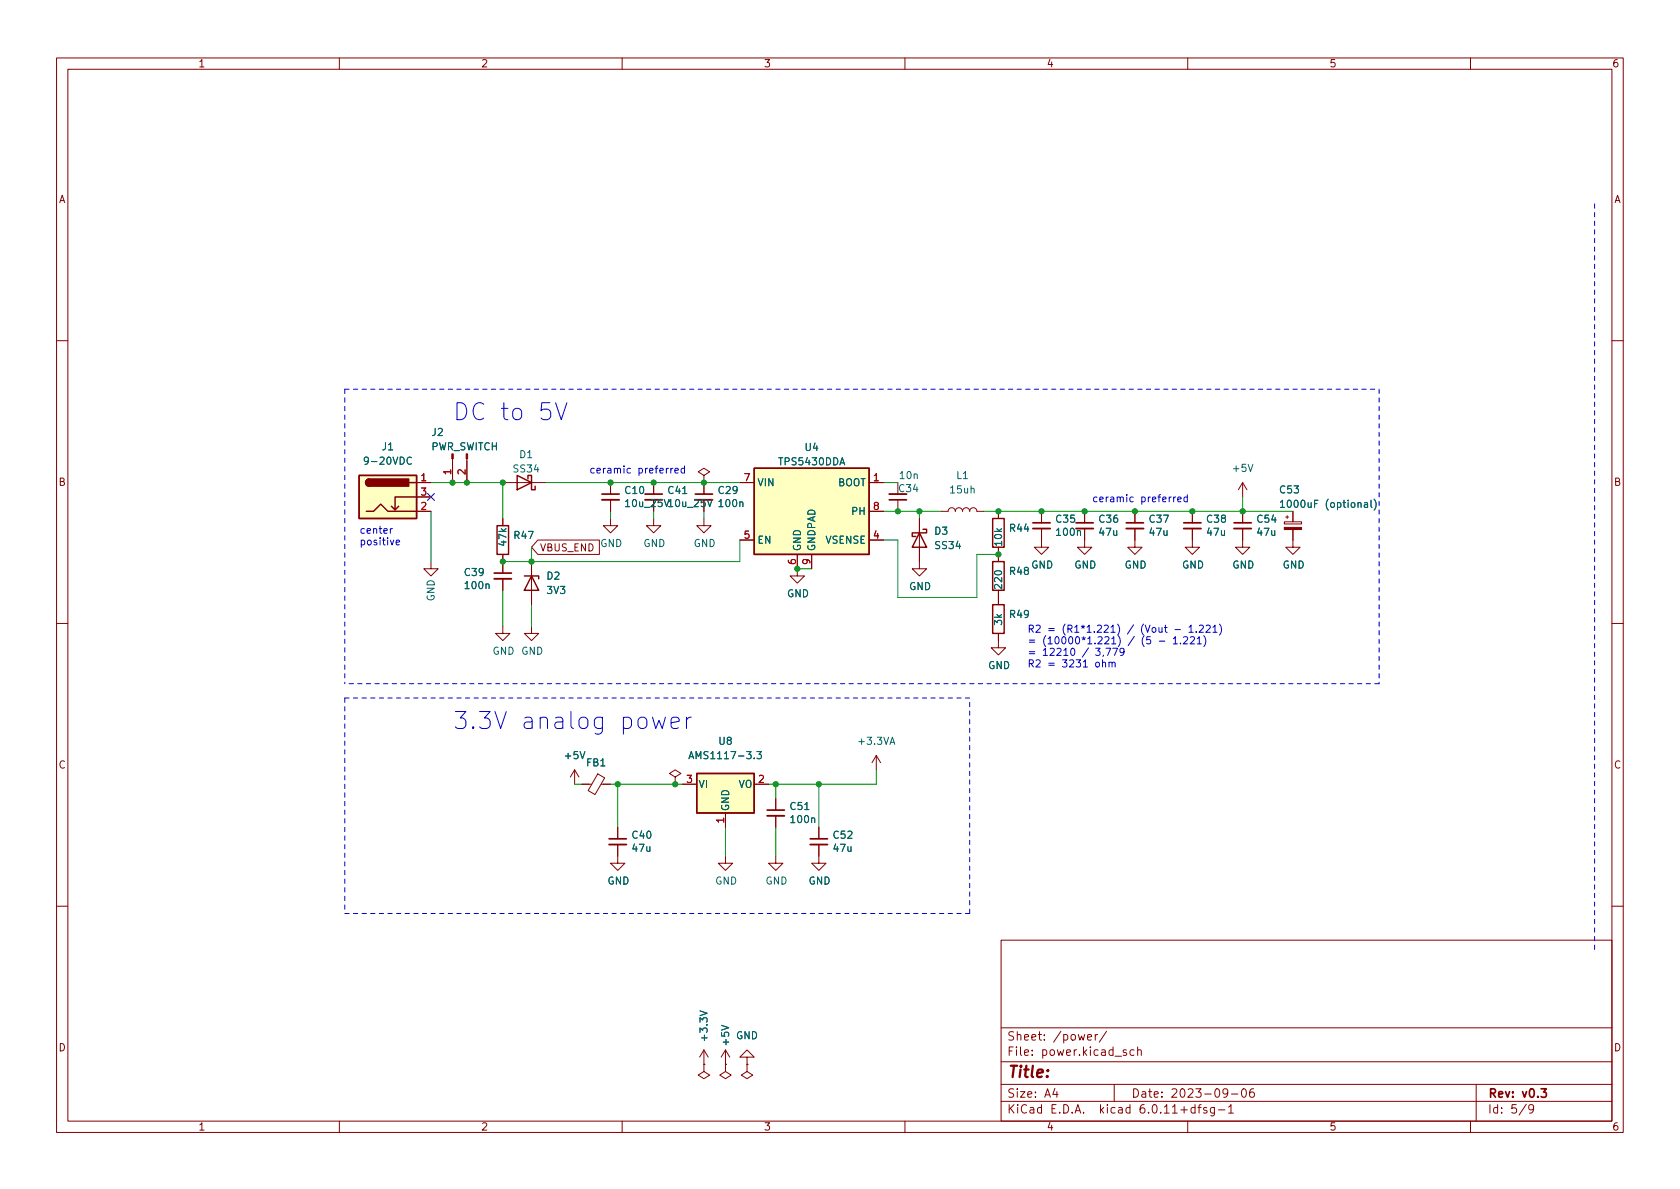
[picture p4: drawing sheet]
<svg xmlns="http://www.w3.org/2000/svg" width="297mm" height="210mm" viewBox="0 0 297 210" stroke-linecap="round" stroke-linejoin="round" font-family="sans-serif">
<g fill="none" stroke="#840000" stroke-width=".18">
<path d="M10 10.2h277v190.1h-277zM12 12.2h273v186.1h-273zM60 10.2v2M110 10.2v2M160 10.2v2M210 10.2v2M260 10.2v2M10 60.2h2M285 60.2h2M73.7 90.4h2.5M73.7 85.3h2.5M73.7 87.9h2.5"/>
<path d="M76.2 99.3v1.3h-1.3l1.3 1.2 1.3-1.2h-1.3M80 81.1v4.2M82.5 81.1v4.2M88.9 91.7v1.3M88.9 98v3.3M88.9 85.3h7.6M94 99.3v7.6M95.1 95.5h10.9v2.5h-10.9l-1.1-1.2zM107.9 91.7v1.3h1.3l-1.3 1.2-1.2-1.2h1.2M107.9 85.3v2.1M107.9 88.4v2M115.6 91.7v1.3h1.2l-1.2 1.2-1.3-1.2h1.3"/>
<path d="M115.6 85.3v2.1M124.5 91.7v1.3h1.2l-1.2 1.2-1.3-1.2h1.3M124.5 84.1l1-.7-1-.6-1.1 .6 1.1 .7v1.2M124.5 85.3h.1M124.5 85.3v2.1M130.8 85.3h2.5M130.8 95.5h2.5M141 98v3.8h1.2l-1.2 1.3-1.3-1.3h1.3M143.5 98v2.6M153.7 90.4h2.5M153.7 85.3h2.5M153.7 95.5h2.5"/>
<path d="M158.7 85.3v2.1M158.7 88.4v2M162.6 91.7v8.9h1.2l-1.2 1.2-1.3-1.2h1.3M166.4 90.4h1.2a.64 .64 0 0 1 .7-.6 .64 .64 0 0 1 .6 .6 .64 .64 0 0 1 .6-.6 .64 .64 0 0 1 .7 .6 .64 .64 0 0 1 .6-.6 .64 .64 0 0 1 .6 .6 .64 .64 0 0 1 .7-.6 .64 .64 0 0 1 .6 .6h1.3M176.5 90.4v1.3M176.5 96.8v2.5M184.1 93.5v3.3h1.3l-1.3 1.2-1.2-1.2h1.2M184.1 90.4v2.1M191.8 93.5v3.3h1.2l-1.2 1.2-1.3-1.2h1.3M191.8 90.4v2.1M200.7 93.5v3.3h1.2l-1.2 1.2-1.3-1.2h1.3M200.7 90.4v2.1"/>
<path d="M210.8 93.5v3.3h1.3l-1.3 1.2-1.3-1.2h1.3M210.8 90.4v2.1M219.7 93.5v3.3h1.3l-1.3 1.2-1.3-1.2h1.3M219.7 85.3v2.6M219.7 90.4v2.1M219.7 85.3l-.8 1.3M219.7 85.3l.8 1.3M227.1 92.3h3v.4h-3zM227.3 91.4h.5M227.6 91.2v.5M228.6 93.6v3.2h1.3l-1.3 1.2-1.3-1.2h1.3M228.6 90.4v1.9"/>
<path d="M10 110.2h2M88.9 110.7v1.3h1.3l-1.3 1.3-1.3-1.3h1.3M88.9 102.4v2M94 110.7v1.3h1.2l-1.2 1.3-1.3-1.3h1.3M176.5 112v2.5h1.3l-1.3 1.3-1.2-1.3h1.2M176.5 104.4v2.5M285 110.2h2M101.6 136.1l-.8 1.3M101.6 136.1v2.6M101.6 136.1l.8 1.3M102.9 138.7h1.7M105.7 136.8l1.2 .8-1.7 2.9-1.2-.7z"/>
<path d="M106.3 138.7h1.6M119.4 137.4l1-.6-1-.7-1 .7 1 .6v1.3M119.4 138.7h.1M120.6 138.7h2.6M133.3 138.7h2.6M154.9 133.6l-.7 1.3M154.9 133.6v2.5M154.9 133.6l.8 1.3M109.2 149.3v3.3h1.3l-1.3 1.3-1.3-1.3h1.3M109.2 146.3v2M128.3 151.4v1.2h1.2l-1.2 1.3-1.3-1.3h1.3M128.3 143.8v2.5"/>
<path d="M137.2 151.4v1.2h1.2l-1.2 1.3-1.3-1.3h1.3M137.2 141.2v2.1M137.2 144.3v2M144.8 149.3v3.3h1.2l-1.2 1.3-1.3-1.3h1.3M144.8 146.3v2M10 160.2h2M177 166.3h108v32h-108zM285 160.2h2M60 198.3v2M110 198.3v2M124.5 188.2v1.3l1 .6-1 .6-1.1-.6 1.1-.6M124.5 188.2h.1"/>
<path d="M124.5 185.7l-.8 1.2M124.5 185.7v2.5M124.5 185.7l.7 1.2M128.3 188.2v1.3l1 .6-1 .6-1-.6 1-.6M128.3 188.2h.1M128.3 185.7l.7 1.2M128.3 185.7v2.5M128.3 185.7l-.8 1.2M132.1 188.2v1.3l1 .6-1 .6-1-.6 1-.6M132.1 188.2h.1M132.1 186.9h1.2l-1.2-1.2-1.3 1.2h1.3v1.3M160 198.3v2"/>
<path d="M177 194.8h108M177 191.8h108M177 187.8h108M177 181.8h108M182.5 186.5v.1M182.5 185.7v.1M184.6 183.8v.1M184.6 183v.1M194.1 182.9l-.3 .1-.2 .2M195.6 182.4l-1.2 1.9M197 191.8v3M201.1 185.8l.3-.2 .3 .1 .1 .9"/>
<path d="M201.1 185.1v1.5M210 198.3v2M215.4 196.3h1.2M217.2 195.8l.4-.5v1.5M217.2 196.8h.9M217.7 193.5h1.2M219.7 192.6l.2-.1a.81 .81 0 0 1 .5 .7 .81 .81 0 0 1-.3 .8h-.1a.81 .81 0 0 1-.6-.6 .81 .81 0 0 1 .3-.8zM221.6 192.5a.59 .59 0 0 0-.7 .7v.5l.2 .3h.4l.2-.1 .1-.5-.2-.2-.4-.1-.3 .3M260 198.3v2M261 191.8v6.5M271.2 196l-.3 .3h-.3l-.3-.3 .1-.6 .5-.1 .2 .2a.99 .99 0 0 1-.4 1.3h-.3"/>
</g>
<g fill="none" stroke="#840000" stroke-width=".25">
<path d="M63.5 84.1h10.2v7.6h-10.2zM64.8 90.4h1.2l1.3-1.3 1.3 1.3h5.1M65.3 84.7a.64 .64 0 0 0-.7 .6 .64 .64 0 0 0 .7 .7M70.5 89.5l-.7 .7M72.4 85.3h1.3M73.7 87.9h-3.9v2.3l-.6-.7M87.9 93h2v5h-2zM91.4 84.1l2.6 1.2-2.6 1.3zM93.3 84.7v-.6h.7v2.5h.6v-.6M133.3 82.8h20.4v15.2h-20.4zM162.6 94.2l1.2 2.6h-2.5zM163.2 93.6h.6v.6h-2.5v.7h.6"/>
<path d="M175.5 99.3h2v5.1h-2zM175.5 91.7h2v5.1h-2zM92.7 101.8h2.5v.6M94 101.8l1.2 2.6h-2.5zM175.5 106.9h2v5.1h-2zM123.2 136.8h10.1v7h-10.1z"/>
</g>
<g fill="none" stroke="#006464" stroke-width=".18">
<path d="M72.8 81a.6 .6 0 0 0-.9 .4 .6 .6 0 0 0 .6 .7l.3-.1M120.7 87.3h.7M125.1 88.3l.4 1.3 .4-1.3M130.8 88.9l.2-.2 .3 .1 .1 .8M148.5 82.2l.4-1.3 .4 1.3M148.6 81.8h.6M171.7 86.5l.2-.2 .3 .1v.8M190.5 93.9l.2-.1 .3 .1v.8M220.7 82.1l.4 1.3 .4-1.3M232.4 89.1h.5M233 88.5h-.6v1.2M242.4 88.5v1l.2 .2"/>
<path d="M243 88.3a1.46 1.46 0 0 1 0 1.9M85.9 103.4l.2-.1h.3l.1 .8M102.6 132.9l.4 1.3 .4-1.3M133.3 134.1v.1M133.8 132.9h.8l-.4 .5 .4 .1v.6l-.2 .1-.6-.1M157.4 131.6l.4-1.2 .4 1.2M157.5 131.3h.6M142.3 143.2h.7M143.5 144.7l.2-.1 .3 .1 .1 .8M123.8 178.8l1.2 .4-1.2 .4M127.6 181.3l1.2 .4-1.2 .5"/>
</g>
<g fill="none" stroke="#840000" stroke-width=".33">
<path d="M106.4 88.4h3.1M114 88.4h3.1M122.9 88.4h3.1M157.2 87.4h3.1M182.6 93.5h3.1M190.2 93.5h3.1M199.1 93.5h3.1M209.3 93.5h3M218.2 93.5h3M87.4 102.4h3M107.7 149.3h3M135.6 144.3h3.1"/>
<path d="M143.3 149.3h3"/>
</g>
<g fill="none" stroke="#840000" stroke-width=".3">
<path d="M106.4 87.4h3.1M114 87.4h3.1M122.9 87.4h3.1M157.2 88.4h3.1M182.6 92.5h3.1M190.2 92.5h3.1M199.1 92.5h3.1M209.3 92.5h3M218.2 92.5h3M87.4 101.3h3M107.7 148.3h3M135.6 143.3h3.1"/>
<path d="M143.3 148.3h3"/>
</g>
<g fill="#840000" stroke="#840000" stroke-width=".18">
<path d="M227.1 93.3h3v.3h-3z"/>
<path d="M82.4 80.3h.3v.8h-.3z"/>
<path d="M79.9 80.3h.2v.8h-.2z"/>
</g>
<g fill="#ffffc2" stroke="#ffffc2" stroke-width=".18">
<path d="M123.2 136.8h10.1v7h-10.1z"/>
<path d="M63.5 84.1h10.2v7.6h-10.2z"/>
<path d="M133.3 82.8h20.4v15.2h-20.4z"/>
</g>
<g fill="#840000" stroke="#840000" stroke-width=".25">
<path d="M64.8 84.9l.5-.2v1.3a.64 .64 0 0 1-.6-.4 .64 .64 0 0 1 .1-.7z"/>
<path d="M65.3 84.7h7v1.3h-7z"/>
</g>
<g fill="none" stroke="#0000c2" stroke-width=".18">
<path d="M69.4 93.5l-.4 .2M70 95.9l.7-.1-.1-.2-.4-.1-.2 .2 .1 .6h.5M111.5 82.9l-.4-.1-.2 .3 .1 .5h.5M121 82.9l-.3-.1-.3 .3 .1 .5h.5M121 82.4v1.3M200.4 88l-.4-.1-.2 .2 .1 .6h.5M209.9 88l-.3-.1-.3 .2 .1 .6h.5M209.9 87.5v1.2M189.5 114.7l.1-.1a.68 .68 0 0 1 .4 .7 .68 .68 0 0 1-.4 .6 .84 .84 0 0 1-.1-1.2zM191.5 117.9h.8M195.4 112.7l.4-.1 .3 .4-.8 .9h.8M196.4 111.8h.8"/>
<path d="M196.6 113l.3-.4v1.3M196.6 113.9h.7M197.6 110.4a1.46 1.46 0 0 1 0 1.9M197.7 112.4a1.46 1.46 0 0 1 0 1.9M207.4 113l.4-.4v1.3M207.4 113.9h.8M210.2 110.9l.4-.4v1.3M210.2 111.8h.8M106.5 126.8v2.4a.81 .81 0 0 1-1.3 .5M106.5 127l-.3-.2h-.5l-.5 .3-.1 .3v.8l.3 .5 .3 .1h.5l.3-.1"/>
</g>
<path d="M61 68.8h182.8M61 68.8v52.1M243.8 68.8v52.1M61 123.4v38.1M61 123.4h110.4M243.8 120.9h-182.8M61 161.5h110.4M171.4 161.5v-38.1M281.9 167.9v-132.1" fill="none" stroke="#0000c2" stroke-width=".18" stroke-dasharray=".8 .8"/>
<g fill="none" stroke="#009600" stroke-width=".18">
<path d="M76.2 85.3h12.7v6.4M76.2 90.4v8.9M94 96.8v2.5M96.5 85.3h34.3M107.9 90.4v1.3M115.6 90.4v1.3M124.5 90.4v1.3M130.8 95.5v3.8h-41.9M156.2 90.4h10.2M156.2 95.5h2.5v10.2h14v-7.7h3.8M156.2 85.3h2.5M162.6 90.4v1.3"/>
<path d="M174 90.4h54.6M219.7 87.9v2.5M88.9 104.4v6.3M94 106.9v3.8M141 100.6h2.5M101.6 138.7h1.3M107.9 138.7h12.7M109.2 138.7v7.6M137.2 138.7v2.5M144.8 138.7v7.6M154.9 136.1v2.6h-19M128.3 146.3v5.1"/>
<path d="M137.2 146.3v5.1"/>
</g>
<path d="M75.6 87.3l1.2 1.2M76.8 87.3l-1.2 1.2" fill="none" stroke="#000084" stroke-width=".18"/>
<g fill="#009600" stroke="#009600" stroke-width=".18">
<circle cx="107.9" cy="85.3" r=".46"/>
<circle cx="82.5" cy="85.3" r=".46"/>
<circle cx="80" cy="85.3" r=".46"/>
<circle cx="141" cy="100.6" r=".46"/>
<circle cx="94" cy="99.3" r=".46"/>
<circle cx="109.2" cy="138.7" r=".46"/>
<circle cx="88.9" cy="85.3" r=".46"/>
<circle cx="162.6" cy="90.4" r=".46"/>
<circle cx="210.8" cy="90.4" r=".46"/>
<circle cx="200.7" cy="90.4" r=".46"/>
<circle cx="191.8" cy="90.4" r=".46"/>
<circle cx="219.7" cy="90.4" r=".46"/>
<circle cx="176.5" cy="98" r=".46"/>
<circle cx="184.1" cy="90.4" r=".46"/>
<circle cx="176.5" cy="90.4" r=".46"/>
<circle cx="124.5" cy="85.3" r=".46"/>
<circle cx="115.6" cy="85.3" r=".46"/>
<circle cx="158.7" cy="90.4" r=".46"/>
<circle cx="144.8" cy="138.7" r=".46"/>
<circle cx="137.2" cy="138.7" r=".46"/>
<circle cx="119.4" cy="138.7" r=".46"/>
<circle cx="88.9" cy="99.3" r=".46"/>
</g>
<g font-size="4.2" fill="#0000c2">
<text x="80" y="74.4">DC to</text>
<text x="95.3" y="74.4">5V</text>
<text x="80" y="129">3.3V</text>
<text x="92.2" y="129">analog</text>
<text x="109.7" y="129">power</text>
</g>
<text font-size="2.8" fill="#840000" x="178" y="191.2">Title:</text>
<g font-size="2.1" fill="#840000">
<text x="178" y="184.5">Sheet:</text>
<text x="186.2" y="184.5">/power/</text>
<text x="178" y="187.2">File:</text>
<text x="184.4" y="187.2">power.kicad_sch</text>
<text x="178" y="197.4">KiCad</text>
<text x="178" y="194.6">Size:</text>
<text x="184.7" y="194.6">A4</text>
<text x="185.7" y="197.4">E.D.A.</text>
<text x="194.6" y="197.4">kicad</text>
<text x="200" y="194.6">Date:</text>
<text x="201.8" y="197.4">6.0.11+dfsg-1</text>
<text x="207" y="194.6">2023-09-06</text>
<text x="263" y="194.6">Rev:</text>
<text x="263" y="197.4">Id:</text>
<text x="267.1" y="197.4">5/9</text>
<text x="269.1" y="194.6">v0.3</text>
</g>
<g font-size="1.8" fill="#840000">
<text x="35" y="12.3">1</text>
<text x="85" y="12.3">2</text>
<text x="135" y="12.3">3</text>
<text x="185" y="12.3">4</text>
<text x="235" y="12.3">5</text>
<text x="285" y="12.3">6</text>
<text x="10.4" y="36.3">A</text>
<text x="285.4" y="36.3">A</text>
<text x="10.3" y="86.3">B</text>
<text x="285.3" y="86.3">B</text>
<text x="95.4" y="97.9">VBUS_END</text>
<text x="10.3" y="136.3">C</text>
<text x="285.3" y="136.3">C</text>
<text x="10.3" y="186.3">D</text>
<text x="285.3" y="186.3">D</text>
<text x="35" y="200.3">1</text>
<text x="85" y="200.3">2</text>
<text x="135" y="200.3">3</text>
<text x="185" y="200.3">4</text>
<text x="235" y="200.3">5</text>
<text x="285" y="200.3">6</text>
</g>
<g font-size="1.8" fill="#006464">
<text x="76.2" y="77.5">J2</text>
<text x="64.1" y="82.6">9-20VDC</text>
<text x="67.4" y="80">J1</text>
<text x="76.2" y="80">PWR_SWITCH</text>
<text x="90.5" y="83.9">SS34</text>
<text x="91.7" y="81.4">D1</text>
<text x="137.5" y="82.7">TPS5430DDA</text>
<text x="142.2" y="80.1">U4</text>
<text x="217.7" y="83.8">+5V</text>
<text x="110.3" y="87.7">C10</text>
<text x="117.9" y="87.7">C41</text>
<text x="126.8" y="87.7">C29</text>
<text x="133.9" y="86.4">VIN</text>
<text x="148.1" y="86.4">BOOT</text>
<text x="158.7" y="87.4">C34</text>
<text x="158.8" y="85.1">10n</text>
<text x="167.7" y="87.6">15uh</text>
<text x="169" y="85.1">L1</text>
<text x="226.1" y="87.6">C53</text>
<text x="90.7" y="95.7">R47</text>
<text x="110.3" y="90">10u_25V 10u_25V</text>
<text x="126.8" y="90">100n</text>
<text x="150.4" y="91.4">PH</text>
<text x="165.1" y="94.9">D3</text>
<text x="178.3" y="94.4">R44</text>
<text x="186.5" y="92.8">C35</text>
<text x="186.5" y="95.1">100n</text>
<text x="194.1" y="92.8">C36</text>
<text x="194.1" y="95.1">47u</text>
<text x="203" y="92.8">C37</text>
<text x="203" y="95.1">47u</text>
<text x="213.2" y="92.8">C38</text>
<text x="213.2" y="95.1">47u</text>
<text x="222.1" y="92.8">C54</text>
<text x="222.1" y="95.1">47u</text>
<text x="226.1" y="90.2">1000uF</text>
<text x="234.3" y="90.2">(optional)</text>
<text x="89.9" y="96.8" transform="rotate(-90 89.9 96.8)">47k</text>
<text x="106.1" y="97.1">GND</text>
<text x="113.7" y="97.1">GND</text>
<text x="122.6" y="97.1">GND</text>
<text x="133.9" y="96.5">EN</text>
<text x="142" y="97.5" transform="rotate(-90 142 97.5)">GND</text>
<text x="144.5" y="97.5" transform="rotate(-90 144.5 97.5)">GNDPAD</text>
<text x="145.9" y="96.5">VSENSE</text>
<text x="165.1" y="97.5">SS34</text>
<text x="177.6" y="96.8" transform="rotate(-90 177.6 96.8)">10k</text>
<text x="182.3" y="100.9">GND</text>
<text x="189.9" y="100.9">GND</text>
<text x="198.8" y="100.9">GND</text>
<text x="208.9" y="100.9">GND</text>
<text x="217.8" y="100.9">GND</text>
<text x="226.7" y="100.9">GND</text>
<text x="77.2" y="106.4" transform="rotate(-90 77.2 106.4)">GND</text>
<text x="81.9" y="102.2">C39</text>
<text x="81.9" y="104.5">100n</text>
<text x="96.5" y="102.9">D2</text>
<text x="96.5" y="105.4">3V3</text>
<text x="139.1" y="106">GND</text>
<text x="160.7" y="104.7">GND</text>
<text x="177.6" y="104.4" transform="rotate(-90 177.6 104.4)">220</text>
<text x="178.3" y="102">R48</text>
<text x="177.6" y="110.7" transform="rotate(-90 177.6 110.7)">3k</text>
<text x="178.3" y="109.7">R49</text>
<text x="87" y="116.2">GND GND</text>
<text x="174.6" y="118.7">GND</text>
<text x="99.6" y="134.6">+5V</text>
<text x="103.5" y="135.9">FB1</text>
<text x="121.6" y="134.6">AMS1117-3.3</text>
<text x="126.9" y="132.1">U8</text>
<text x="151.5" y="132.1">+3.3VA</text>
<text x="123.4" y="139.7">VI</text>
<text x="129.3" y="143.5" transform="rotate(-90 129.3 143.5)">GND</text>
<text x="130.5" y="139.7">VO</text>
<text x="139.5" y="143.6">C51</text>
<text x="111.6" y="148.7">C40</text>
<text x="139.5" y="145.9">100n</text>
<text x="147.1" y="148.7">C52</text>
<text x="111.6" y="151">47u</text>
<text x="147.1" y="151">47u</text>
<text x="107.3" y="156.8">GND</text>
<text x="126.4" y="156.8">GND</text>
<text x="135.3" y="156.8">GND</text>
<text x="142.9" y="156.8">GND</text>
<text x="125.5" y="184.4" transform="rotate(-90 125.5 184.4)">+3.3V</text>
<text x="129.3" y="185.1" transform="rotate(-90 129.3 185.1)">+5V</text>
<text x="130.1" y="184.2">GND</text>
</g>
<g font-size="1.8" fill="#0000c2">
<text x="104.1" y="83.7">ceramic</text>
<text x="112.8" y="83.7">preferred</text>
<text x="193" y="88.8">ceramic</text>
<text x="201.7" y="88.8">preferred</text>
<text x="63.5" y="94.4">center</text>
<text x="63.5" y="96.4">positive</text>
<text x="181.6" y="111.9">R2</text>
<text x="181.6" y="113.9">=</text>
<text x="184.3" y="113.9">(10000*1.221)</text>
<text x="185.2" y="111.9">=</text>
<text x="187.9" y="111.9">(R1*1.221)</text>
<text x="199.6" y="113.9">/</text>
<text x="199.6" y="111.9">/</text>
<text x="202" y="113.9">(5</text>
<text x="202.1" y="111.9">(Vout</text>
<text x="205.2" y="113.9">-</text>
<text x="207.9" y="113.9">1.221)</text>
<text x="208.1" y="111.9">-</text>
<text x="210.8" y="111.9">1.221)</text>
<text x="181.6" y="116">=</text>
<text x="181.6" y="118">R2</text>
<text x="184.3" y="116">12210</text>
<text x="185.2" y="118">=</text>
<text x="187.9" y="118">3231</text>
<text x="191.5" y="116">/</text>
<text x="193.9" y="118">ohm</text>
<text x="193.9" y="116">3,779</text>
</g>
<g font-size="1.8" fill="#a90000">
<text x="74.2" y="85.1">1</text>
<text x="74.2" y="87.6">3</text>
<text x="79.8" y="84.1" transform="rotate(-90 79.8 84.1)">1</text>
<text x="82.3" y="84.1" transform="rotate(-90 82.3 84.1)">2</text>
<text x="131.4" y="85.1">7</text>
<text x="154.3" y="85.1">1</text>
<text x="74.2" y="90.2">2</text>
<text x="131.4" y="95.2">5</text>
<text x="154.3" y="95.2">4</text>
<text x="154.3" y="90.2">8</text>
<text x="140.7" y="100" transform="rotate(-90 140.7 100)">6</text>
<text x="143.3" y="100" transform="rotate(-90 143.3 100)">9</text>
<text x="121.2" y="138.4">3</text>
<text x="133.9" y="138.4">2</text>
<text x="128" y="145.7" transform="rotate(-90 128 145.7)">1</text>
</g>
</svg>
